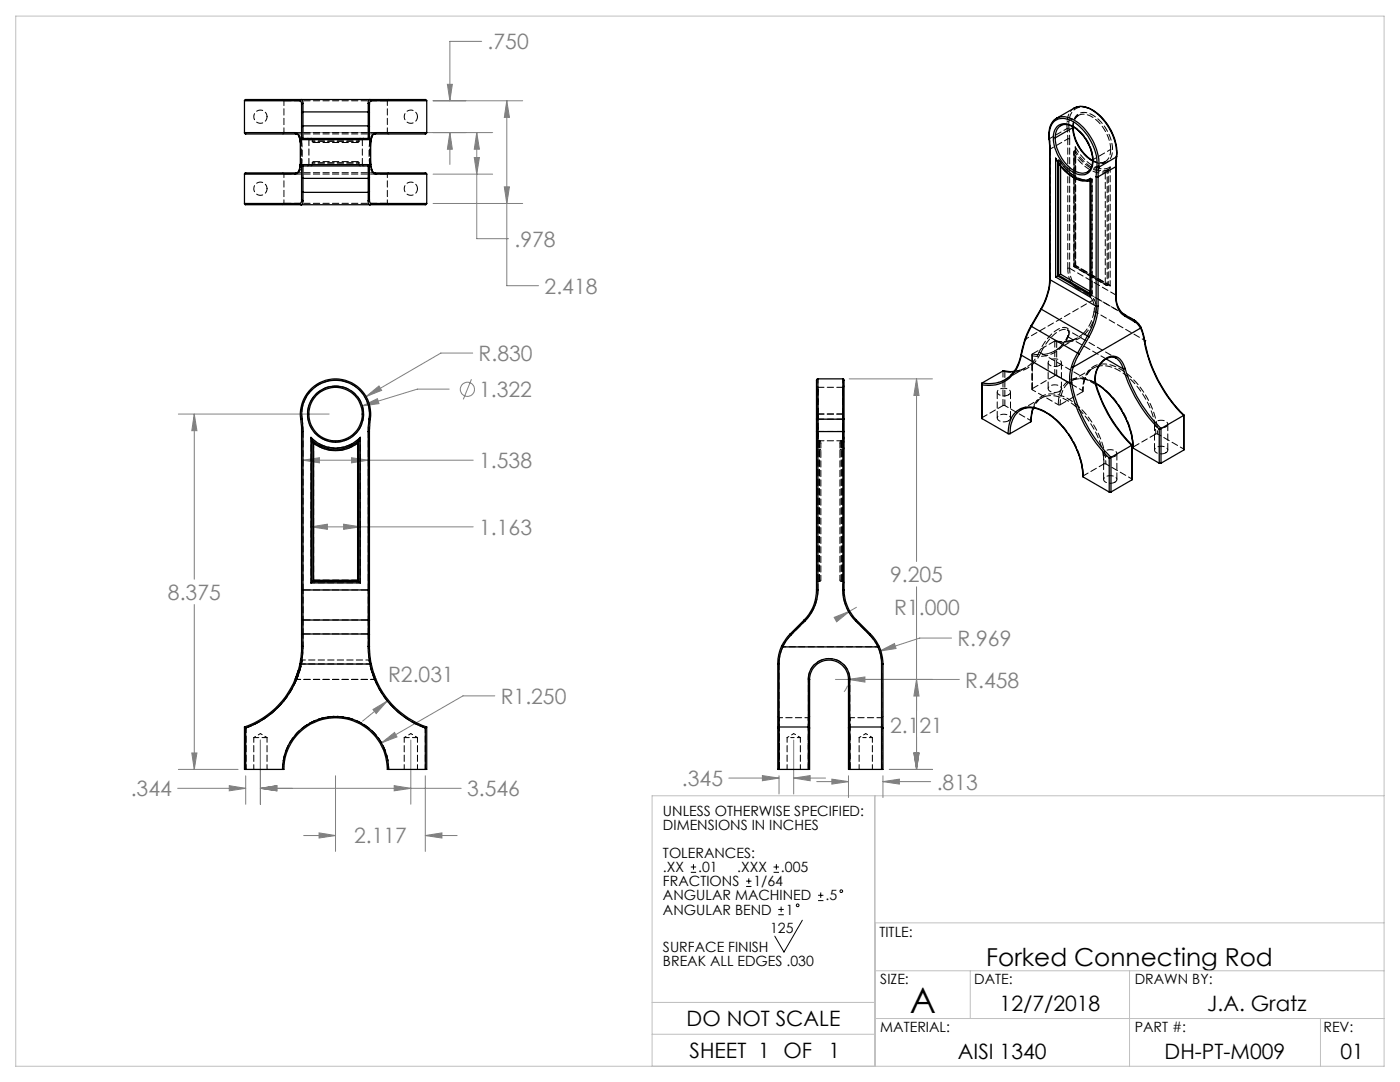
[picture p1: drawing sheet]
<svg xmlns="http://www.w3.org/2000/svg" width="279mm" height="216mm" viewBox="0 0 279 216" stroke-linecap="round" stroke-linejoin="round" font-family="sans-serif">
<g fill="none" stroke="#808080" stroke-width=".2">
<path d="M89.3 16.8h1l-.5 3.3zM96.1 8.3h-6.3v11.8M60.2 26.5h38.1M86.4 34.7h11.9M86.4 20.1h17.9M89.8 26.5v6.3M89.8 26.5l.5 3.3h-1zM94.7 31.4h1l-.6 3.3zM95.1 26.5v21.1h6.4M95.1 26.5l.6 3.3h-1zM100.6 37.3h1.1l-.6 3.3zM101.1 20.1v36.9h6.4"/>
<path d="M101.1 20.1l.6 3.3h-1.1zM86.4 40.6h17.9M73.1 79.1l2.5-2.1 .6 .9zM89.6 77.6h-6.3l-11 3.4M94.1 75.7l-1.6 4M94.3 70.4h-6.3l-14.9 8.7M169.5 75.6h16.6M182.9 75.6v36.4M182.9 75.6l.5 3.3h-1zM35.6 82.6h30.1M38.8 82.6v33M38.8 82.6l.5 3.3h-1z"/>
<path d="M60.5 91.8h33.9M60.5 91.8l3.2-.5v1.1zM70.2 91.3l3.3 .5-3.3 .6zM72.3 81l3-1.4 .3 .9zM62.1 105.1h32.3M62.1 105.1l3.2-.5v1zM68.6 104.6l3.3 .5-3.3 .5zM182.9 117.1v36.4M38.8 120.6v32.9M77.3 139.9l-4.9 4M98.7 138.9h-6.3l-16.3 9.3M166.5 123.2l3.1-1.2-2.6 2.1z"/>
<path d="M166.7 135.6h24.8M169.1 136.8l-.6 1.2M169.3 135.6l3.3-.5v1zM170.9 121.2l-1.3 .8M175.5 129.9l3-1.5 .3 1zM175.6 130.2l.3 1.4v1.3M182.9 135.6l.5 3.3h-1zM189.9 127.3h-6.3l-8.1 2.6M35.5 157.3h13.5M35.6 153.5h11.9M38.3 150.2h1l-.5 3.3zM45.8 156.8l3.2 .5-3.2 .5z"/>
<path d="M49 154.8v5.7M52 147.7v12.8M52 157.3h40M52 157.3l3.2-.5v1zM67 154.8v15.1M74.4 141.6l2.9-1.7-2.2 2.5zM76.1 148.2l2.6-2 .5 .8zM78.7 156.8l3.3 .5-3.3 .5zM82 147.7v12.8M84.9 154.8v15.1M145.5 155.3h10M152.2 154.8l3.3 .5-3.3 .5z"/>
<path d="M155.5 154.8v3.6M158.4 147.7v10.7M158.4 155.3h6.3M158.4 155.3l3.3-.5v1zM163 156h6.3M166 155.5l3.3 .5-3.3 .5zM169.3 154.8v4.3M176.2 154.8v4.3M176.2 156h9.5M176.2 156l3.3-.5v1zM177.5 153.5h8.6M182.4 150.2h1l-.5 3.3z"/>
<path d="M60.6 166.7h6.4M63.7 166.2l3.3 .5-3.3 .5zM84.9 166.7l3.3-.5v1zM84.9 166.7h6.3"/>
<circle cx="93.3" cy="77.7" r="1.41"/>
</g>
<g fill="none" stroke="#000" stroke-width=".2">
<path d="M137.9 174.1h1M137.9 173h1M138.4 172.4v1.1M148.9 176.9h1.1M148.9 175.8h1.1M149.4 175.3v1.1M154.4 174.1h1.1M154.4 173h1.1M154.9 172.4v1.1M163.3 179.7h1M163.3 178.6h1M163.8 178.1v1.1"/>
<path d="M155.3 182.5h1.1M155.3 181.5h1.1M155.9 180.9v1.1M160.1 183.6l-3.6 6.4-1.9-3.2"/>
<circle cx="167.9" cy="177.8" r=".27"/>
<circle cx="159.2" cy="180.6" r=".27"/>
</g>
<path d="M3.1 3.2h273.1v209.6h-273.1zM174.6 158.8v54M276.2 158.8h-146.1v54M174.6 193.7h101.6M174.6 184.2h101.6M193.6 193.7v9.5M225.4 193.7v19.1M130.1 200h44.5M130.1 206.4h44.5M174.6 203.2h101.6M263.5 203.2v9.6" fill="none" stroke="#c0c0c0" stroke-width=".2"/>
<path d="M38.8 82.6l.5 3.3h-1zM38.3 150.2h1l-.5 3.3zM72.3 81l3.3-.5-.3-.9zM73.1 79.1l3.1-1.2-.6-.9zM52 157.3l3.2-.5v1zM45.8 156.8l3.2 .5-3.2 .5zM52 157.3l3.2-.5v1zM78.7 156.8l3.3 .5-3.3 .5zM63.7 166.2l3.3 .5-3.3 .5zM84.9 166.7l3.3-.5v1zM76.1 148.2l3.1-1.2-.5-.8zM74.4 141.6l.7 .8 2.2-2.5zM60.5 91.8l3.2-.5v1.1zM70.2 91.3l3.3 .5-3.3 .6zM62.1 105.1l3.2-.5v1zM68.6 104.6l3.3 .5-3.3 .5zM94.7 31.4h1l-.6 3.3zM95.1 26.5l.6 3.3h-1zM100.6 37.3h1.1l-.6 3.3zM101.1 20.1l.6 3.3h-1.1zM89.3 16.8h1l-.5 3.3zM89.8 26.5l.5 3.3h-1zM182.9 75.6l.5 3.3h-1zM182.4 150.2h1l-.5 3.3zM166.5 123.2l.5 .9 2.6-2.1zM175.5 129.9l3.3-.5-.3-1zM169.3 135.6l3.3 .5v-1zM182.9 135.6l.5 3.3h-1zM182.4 150.2h1l-.5 3.3zM158.4 155.3l3.3-.5v1zM152.2 154.8l3.3 .5-3.3 .5zM176.2 156l3.3-.5v1zM166 155.5l3.3 .5-3.3 .5z" fill="#808080"/>
<g fill="none" stroke="#000" stroke-width=".25">
<path d="M60.1 19.9a.59 .59 0 0 1 .4 .7M60.1 19.9l-.2 .2M60.1 19.9h-11.1l-.2 .2M60.1 19.9h13.7M73.8 19.9a.54 .54 0 0 0-.3 .7M73.8 19.9l.3 .2M73.8 19.9h11.1l.3 .2M48.8 34.7h10.1M48.8 26.5h10.1M48.8 20.1h11.1M48.8 34.7l.1-.2h10.3l-.3 .2M48.8 26.5l.2 .2h10.2"/>
<path d="M48.8 20.1v6.4M48.8 34.7v5.9M58.9 26.5l.3 .2M58.9 26.5a1.49 1.49 0 0 1 1 1.5v.5M59.2 26.7a.92 .92 0 0 1 .6 1.1l.1 .3M59.9 20.1a.57 .57 0 0 1 .3 .8M59.9 32.9a1.38 1.38 0 0 1-.7 1.6M59.9 32.8l.3 .3h13.5M59.9 32.7v.4a1.54 1.54 0 0 1-1 1.6M59.9 27.9h14.1M59.9 32.8h14.1M59.9 27.9v4.9"/>
<path d="M60.2 25.3v2.3M60.2 35.4l.3 .2M60.2 33.1v2.3M60.2 38.2l.3 .2M60.2 20.9v1.6M60.2 39.8l.3 .3M60.2 38.2v1.6M60.2 39.8a.52 .52 0 0 1-.3 .8M60.2 22.5v2.8M60.2 35.4v2.8M60.5 25.1v2.5M60.5 25.1l-.3 .2"/>
<path d="M60.5 33.1v2.5M60.5 22.3l-.3 .2M60.5 20.6v1.7M60.5 20.6l-.3 .3M60.5 38.4v1.7M60.5 22.3v2.8M60.5 35.6v2.8M60.5 25.1h13M60.5 35.6h13M60.5 22.3h13M60.5 38.4h13M73.5 25.1v2.5"/>
<path d="M73.5 25.1l.2 .2M73.5 33.1v2.5M73.5 22.3l.2 .2M73.5 20.6v1.7M73.5 20.6l.2 .3M73.5 38.4v1.7M73.5 22.3v2.8M73.5 35.6v2.8M73.7 27.6l.3 .3M73.7 27.6h-13.6l-.2 .3M73.7 25.3v2.3M73.7 35.4l-.2 .2"/>
<path d="M73.7 33.1v2.3M73.7 38.2l-.2 .2M73.7 20.9v1.6M73.7 39.8l-.2 .3M73.7 38.2v1.6M73.7 39.8a.61 .61 0 0 0 .4 .8M73.7 22.5v2.8M73.7 35.4v2.8M74 32.8l-.3 .3M74 32.7l.1 .6M74 27.9v4.9M74.1 33.3a1.25 1.25 0 0 0 .6 1.2"/>
<path d="M74.1 20.1a.65 .65 0 0 0-.4 .8M74.1 20.1h11.1M74.1 33.3l.1 .7a.86 .86 0 0 0 .8 .7M74.8 26.7a1.01 1.01 0 0 0-.7 1.1l-.1 .4M75 26.5h10.2M75 34.7h10.2M75 34.7l-.2-.2h10.2l.2 .2M75 26.5l-.2 .2M75 26.5a1.52 1.52 0 0 0-1 1.7v.3M85.2 26.5l-.3 .2h-10.1M85.2 20.1v6.4M85.2 34.7v5.9"/>
<path d="M209.4 27.8l.1 2.1M209.4 27.8v.1M209.4 27.9a3.7 3.7 0 0 1 1.5-4 4.5 4.5 0 0 1 5 1.8 10.2 10.2 0 0 1 3 7.6M209.4 27.9l.2 2.1M209.5 29.9l.1 .1M209.5 29.9v25.8M209.6 30v25.8M210.6 27.5a2.31 2.31 0 0 1 1.9-2.7 6.3 6.3 0 0 1 4.7 4 4.9 4.9 0 0 1 .1 5.3l-.3 .2M210.6 27.5a8.1 8.1 0 0 0 4.3 6.8l1.2 .3 .9-.3M210.7 31.6a8.3 8.3 0 0 0 5.4 4.5l1.5-.2M210.7 31.6a8.4 8.4 0 0 0 5 4.3h1.3l.6-.3M210.7 31.6v23.7"/>
<path d="M210.9 23.6a4 4 0 0 0-1.5 4.2M210.9 23.6h.1M210.9 23.6a3.6 3.6 0 0 1 3.9 .7 10.8 10.8 0 0 1 4.5 9.1M210.9 23.6l3.4-2a3.9 3.9 0 0 1 4.5 1 10.6 10.6 0 0 1 4 8.7M211 25.3a2.76 2.76 0 0 1 3.6 .2 8.2 8.2 0 0 1 3.3 7.9 2.21 2.21 0 0 1-3.3 1.2 8.2 8.2 0 0 1-4.3-8l.2-.7zM211.1 32.3v22.8M211.3 32.6v22.3M211.7 33.1v21.6M214.1 25.5a8.2 8.2 0 0 0 4 6.6M214.1 25.5l-3.5 2M214.1 25.3v.2M214.2 25.3a8.6 8.6 0 0 0 3.8 6.7"/>
<path d="M214.4 21.6a3.9 3.9 0 0 1 4.3 .8 10.5 10.5 0 0 1 4.1 8.8M217.6 36.1h-.6M217.6 35.6v23.7M218.8 35.3h.3M218.8 35.3v25.8M218.9 33.3l.4 .1M218.9 33.3l-.1 2M219.1 35.3v25.8M219.3 33.4l-.2 1.9M222.7 33.3l-3.6 2M222.7 33.3v25.8M222.7 33.2v.1"/>
<path d="M222.7 33.2v25.8M222.8 31.3l-.1 2M222.8 31.3l-3.5 2.1M222.8 31.2l-.1 2M222.8 31.2v.1M48.8 40.6h11.1M48.8 40.6l.1 .3h11.2M59.9 40.6l.2 .3M60.1 40.9h13.7M60.5 40.1a.61 .61 0 0 1-.4 .8M73.5 40.1a.5 .5 0 0 0 .3 .8M74.1 40.6l-.3 .3"/>
<path d="M74.1 40.6h11.1M85.2 40.6l-.2 .3h-11.2M209.5 55.7a12.7 12.7 0 0 1-1.8 6M209.5 55.7l.1 .1M209.6 55.8a12.1 12.1 0 0 1-1.8 5.9M209.6 55.8l9.2 5.3M210.7 55.3l6.9 4M211.1 55.1l-.4 .2M211.1 55.1l6.5 3.7M211.3 54.9l-.2 .2M211.3 54.9l6.3 3.7M211.7 54.7l-.4 .2"/>
<path d="M211.7 54.7l5.9 3.4M222.7 59.1a4.3 4.3 0 0 0 1.8 4M222.7 59a4.3 4.3 0 0 0 1.7 3.8M222.7 59v.1M163.2 75.6l-.3 .2v7.8M163.2 75.6v8M163.2 75.6h5M168.2 75.6l.3 .2v7.8M168.2 75.6v8M195.9 76.6l.1 6.9M196 76.4v.4M196 76.8v6.7"/>
<path d="M200.1 74l2.3 .1zM200.1 74l-4.1 2.4M201.8 74.8a6.2 6.2 0 0 1-5.8 1.6M203.8 70.7a8 8 0 0 1-2 4.1M203.8 70.7v.2M203.8 70.9a6.8 6.8 0 0 1-5.2 5.9l-1.2 .1-1.4-.1M203.8 70.9l9.7 5.6M204.5 67.7l-.7 3M204.5 67.7h.1M204.5 67.7l.1 .1M204.6 67.8l-.8 3.1M205.7 65.1l-1.2 2.6"/>
<path d="M205.7 65.1h.1M205.8 65.1l-1.2 2.7M205.8 65.1l9.3 5.3M207.7 61.7h.1M207.7 61.7l-2 3.4M207.8 61.7l9.2 5.3M207.8 61.7l-2 3.4M213.5 76.5a28.4 28.4 0 0 0 7.9 14.9M213.9 73.1a7.1 7.1 0 0 0-.4 3.4M213.9 73.1l.3 .1M213.9 76.4a28.2 28.2 0 0 0 7.8 14.9M213.9 76.4l-.4 .1"/>
<path d="M214.2 73.2a7 7 0 0 0-.3 3.2M215.1 70.4l-.8 1.4-.4 1.3M215.1 70.4l.3 .2M215.4 70.6l-1.2 2.6M217 67l.3 .2M217 67l-1.9 3.4M217.3 67.2l-1.9 3.4M218.7 76.9a28.5 28.5 0 0 0 7.1 12M218.7 76.5a16.5 16.5 0 0 1 7.5 12.9M218.7 76.6a16.8 16.8 0 0 1 7.5 12.8M218.8 76.8a28.1 28.1 0 0 0 7.2 12M218.8 61.1h.3"/>
<path d="M218.8 61.1a12.3 12.3 0 0 1-1.8 5.9M218.8 76.8l-.1 .1M219.1 61.1a13 13 0 0 1-1.8 6.1M220.7 71.6l3.5 2M222.7 71.5h.1M222.8 71.5a2.64 2.64 0 0 0-3.4 1.5 4.6 4.6 0 0 0-.6 3.8M222.8 71.5a3.4 3.4 0 0 1 1.4 2.1M224.2 73.6a29.3 29.3 0 0 0 7.2 12.1M224.4 62.8l.1 .3M224.4 62.8l2 1.1M224.5 63.1l1.9 1.1M224.5 73.5a28.9 28.9 0 0 0 7.2 12"/>
<path d="M224.5 73.5a3.1 3.1 0 0 0-2.4-2.5 4.4 4.4 0 0 0-3.5 3.9l-.1 1.2 .2 .8M224.5 73.5l-.3 .1M226.4 63.9l.6 .5 .6 .9M226.4 63.9v.3M226.4 64.2l.7 .5 .5 .8M227.6 65.5l.5 1.3 .3 1.3M227.6 65.5l-13.4 7.7M227.6 65.3l.4 .8 .5 1.9M227.6 65.3v.2M228.4 68.1a27.3 27.3 0 0 0 7.8 14.8M228.5 68a27.8 27.8 0 0 0 7.8 14.8M228.5 68h.1"/>
<path d="M228.5 68l-.1 .1M60 83.6a7 7 0 0 1 7-8 7 7 0 0 1 6.9 8M60 83.6l.2 2.5M60.2 86.1h.3M60.2 86.1v31.6M60.3 83.6a6.8 6.8 0 0 1 6.7-7.7 6.8 6.8 0 0 1 6.7 7.7M60.3 83.6h-.3M60.3 83.6l.2 2.5M60.5 86.1v31.6M62.1 87.3a6.8 6.8 0 0 0 9.8 0M62.1 87.3l.2 .6M62.1 87.3v29"/>
<path d="M62.3 87.9a7.1 7.1 0 0 0 9.3 0M62.3 87.9l.3 .5M62.3 87.9v28.1M62.6 88.4a7.3 7.3 0 0 0 8.8 0M62.6 88.4v27.4M71.4 88.4v27.4M71.6 87.9l-.2 .5M71.6 87.9v28.1M71.9 87.3l-.3 .6M71.9 87.3v29M73.5 86.1h.2M73.5 86.1v31.6"/>
<path d="M73.7 83.6h.2M73.7 83.6l-.2 2.5M73.7 86.1v31.6M73.9 83.6l-.2 2.5M162.9 83.6h.3M162.9 86.1h.3M162.9 83.6v2.5M162.9 86.1v31.6M163.2 83.6v2.5M163.2 83.6h5M163.2 86.1h5M163.2 86.1v31.6"/>
<path d="M168.2 83.6v2.5M168.2 86.1h.3M168.2 86.1v31.6M168.5 83.6h-.3M168.5 83.6v2.5M168.5 86.1v31.6M196 83.5l5.2 3M201.2 86.5a5.3 5.3 0 0 1 2.5-5 6.1 6.1 0 0 1 5.9 1.3 17 17 0 0 1 6.6 12.4M201.2 86.5h.4M204.5 81.5a6.8 6.8 0 0 1 5.8 1.9 17.2 17.2 0 0 1 5.9 11.8M204.5 81.5a4.4 4.4 0 0 0-2.9 4.4v.6M205.7 84.2l-4.1 2.3"/>
<path d="M206.2 81.4l-.3 .9-.2 1.9M206.2 81.4l-.5 2.8M216.2 95.2l5.2 3M221.4 98.2h.3M221.4 91.4v6.8M221.7 91.3l-.3 .1M221.7 91.3v6.9M225.8 88.9l-4.1 2.4M225.8 88.9v6.9M225.8 95.8l-4.1 2.4M226 88.8l-.2 .1M226 88.8v6.9l-.2 .1"/>
<path d="M226.2 89.4l5.2 3M231.4 92.4h.3M231.4 85.7v6.7M231.7 85.5l-.3 .2M231.7 85.5v6.9M236.2 82.9l-4.5 2.6M236.2 82.9v6.9M236.2 89.8l-4.5 2.6M236.3 82.8l-.1 .1M236.3 82.8l-.1 7M60.2 117.7h.3M60.2 117.7v6.2"/>
<path d="M60.5 117.7v6M60.5 117.7h13M62.1 116.3h9.8M62.3 116l-.2 .3M62.3 116h9.3M62.6 115.8l-.3 .2M62.6 115.8h8.8M71.4 115.8l.2 .2M71.6 116l.3 .3M73.5 117.7v6M73.5 117.7h.2M73.7 117.7v6.2"/>
<path d="M162.9 117.7a8.4 8.4 0 0 1-2.4 6M162.9 117.7h.3M163.2 117.7a8.6 8.6 0 0 1-2.5 6.2M168.2 117.7a8.8 8.8 0 0 0 2.5 6.2M168.2 117.7h.3M168.5 117.7a8.8 8.8 0 0 0 2.4 6M59.5 133.8l-.6 1.7M59.9 132.4l.2 .1M59.9 132.4a16.9 16.9 0 0 1-11.1 12.7M59.9 132.4v.1M60.1 132.5a17.2 17.2 0 0 1-11.1 12.8M60.1 132.5h13.7"/>
<path d="M60.2 129.1l-.3 3.3M60.2 126.7v2.4M60.2 123.9v2.8M60.5 129l-.4 3.5M60.5 129l-.3 .1M60.5 126.5v2.5M60.5 126.5l-.3 .2M60.5 123.7l-.3 .2M60.5 126.5h13M60.5 123.7v2.8M60.5 123.7h13M73.5 129l.1 2.1 .2 1.4"/>
<path d="M73.5 129l.2 .1M73.5 126.5v2.5M73.5 126.5l.2 .2M73.5 123.7l.2 .2M73.5 123.7v2.8M73.7 129.1l.4 3.3M73.7 126.7v2.4M73.7 123.9v2.8M73.8 132.5a17.1 17.1 0 0 0 11.1 12.8M74.1 132.4l-.3 .1M74.1 132.4a16.9 16.9 0 0 0 11.1 12.7M155.2 132.5v12.8"/>
<path d="M155.5 132.4v12.7M155.5 132.4l-.3 .1M156 129a8.6 8.6 0 0 0-.8 3.5M156 129l.2 .1M156.2 129.1a8.7 8.7 0 0 0-.7 3.3M156.2 129.1h19M157.7 126.5l.2 .2M157.7 126.5l-.7 .9-1 1.6M157.9 126.7l-.9 1.1-.8 1.3M160.5 123.7l.2 .2M160.5 123.7l-2.8 2.8M160.7 123.9l-2.8 2.8"/>
<path d="M161.3 135.5a4.1 4.1 0 0 1 4.2-4.1 4.1 4.1 0 0 1 4.1 4.1M161.3 135.5v9.6M161.3 135.5l.3 .1M161.6 135.6v9.7M161.6 135.6a3.9 3.9 0 0 1 3.9-3.9 3.9 3.9 0 0 1 3.8 3.9M169.3 135.6v9.7M169.6 135.5v9.6M169.6 135.5l-.3 .1M170.7 123.9l2.8 2.8M170.9 123.7l-.2 .2M170.9 123.7l2.8 2.8M173.5 126.7l1 1.1 .7 1.3"/>
<path d="M173.7 126.5l-.2 .2M173.7 126.5l1 1.2 .7 1.3M175.2 129.1a7.8 7.8 0 0 1 .7 3.3M175.4 129l-.2 .1M175.4 129a8.6 8.6 0 0 1 .8 3.5M175.9 132.4v12.7M175.9 132.4l.3 .1M176.2 132.5v12.8M48.8 145.1l.2 .2M48.8 145.1v8.4h.2M49 153.5h7.4M49 145.3v8.2"/>
<path d="M56.4 153.5a10.6 10.6 0 0 1 10.6-10.5 10.6 10.6 0 0 1 10.5 10.5M56.4 153.5h.2a10.4 10.4 0 0 1 10.4-10.3 10.4 10.4 0 0 1 10.4 10.3h.1M77.5 153.5h7.4M84.9 145.3v8.2M85.2 145.1l-.3 .2M85.2 145.1v8.4h-.3M155.2 145.3v8.2h.3M155.5 145.1l-.3 .2M155.5 153.5h5.8M155.5 145.1h5.8M155.5 145.1v8.4M161.3 145.1l.3 .2"/>
<path d="M161.3 145.1v8.4M161.6 145.3v8.2h-.3M169.3 145.3v8.2h.3M169.6 145.1l-.3 .2M169.6 153.5h6.3M169.6 145.1h6.3M169.6 145.1v8.4M175.9 145.1l.3 .2M175.9 145.1v8.4M176.2 145.3v8.2h-.3"/>
<circle cx="66.9" cy="82.6" r="5.3"/>
<circle cx="67" cy="82.6" r="5.6"/>
</g>
<g fill="none" stroke="#000" stroke-width=".2" stroke-dasharray="1.3 .6" stroke-dashoffset=".3">
<path d="M53.3 23.3a1.32 1.32 0 0 1-1.9 1.2 1.32 1.32 0 0 1-.2-2.3 1.32 1.32 0 0 1 2.1 .8v.3M53.3 37.7a1.32 1.32 0 0 1-1.9 1.1 1.32 1.32 0 0 1-.2-2.2 1.32 1.32 0 0 1 2.1 .8v.3M56.7 26.5v-6.4M77.3 20.1v6.4M83.3 23.3a1.32 1.32 0 0 1-1.9 1.2 1.32 1.32 0 0 1-.2-2.3 1.32 1.32 0 0 1 2.1 .8v.3M83.3 37.7a1.32 1.32 0 0 1-1.9 1.1 1.32 1.32 0 0 1-.2-2.2 1.32 1.32 0 0 1 2.1 .8v.3M209.5 27.7a3.9 3.9 0 0 1 1.4-4.1M211.3 32.6v-.7M214.1 25.3a2.57 2.57 0 0 1 1.1-2.2M214.2 25.3a2.56 2.56 0 0 1 1-2.2M214.4 21.6a3.9 3.9 0 0 0-1.4 4M220.5 32.3a2.64 2.64 0 0 1-2.4-.2"/>
<path d="M220.5 32.3a2.53 2.53 0 0 1-2.5-.3M221.2 33.8l.4-.5M215.2 57.4a4.2 4.2 0 0 1-1.7-3.9M207.8 61.7a12.8 12.8 0 0 0 1.8-6.1M208.8 79.1a7.2 7.2 0 0 1 6.2 2.2 16.4 16.4 0 0 1 5.3 11.3M213 76.6a5.6 5.6 0 0 0-1.4 4.2M214.5 75.7a5.5 5.5 0 0 1 4.2 .9M216.1 78.2a5.8 5.8 0 0 1 1.3-4.2M218.7 62.3a3.7 3.7 0 0 0-.3-2.4M219.1 73.1a7.2 7.2 0 0 1 6.2 2.3 16.4 16.4 0 0 1 5.4 11.2M60.5 86.1l-.2-2.5M71.4 88.4v27.4"/>
<path d="M73.7 83.6l-.2 2.5M163.8 88.4l-.2-.5M167.6 88.4v27.4M167.9 87.9l-.3 .5M62.6 115.8v-27.4M163.8 115.8v-27.4M49.1 153.5v-8.3M49.1 145.2v8.3M50.6 147.2v6.3M53.3 147.2h-2.7M53.3 153.5v-6.3M80.7 147.2v6.3"/>
<path d="M83.3 147.2h-2.6M83.3 153.5v-6.3M84.9 145.2v8.3M84.9 153.5v-8.3M157.1 147.2v6.3M159.7 153.5v-6.3M171.5 147.2v6.3M174.1 153.5v-6.3M176 143.2h-6.4"/>
</g>
<g fill="none" stroke="#000" stroke-width=".2" stroke-dasharray="1.3 .6" stroke-dashoffset=".4">
<path d="M60 28.5v4.2M74 32.7v-4.2M211.3 31.9a7.7 7.7 0 0 0 5.4 4.1l1.2-.3M211.7 32.4v.7M214.4 30.8v-.6M214.6 30a7.7 7.7 0 0 0 5.4 4.1l1.2-.3M214.6 29.3v.7M217.7 35.9a4.5 4.5 0 0 1-4.5-1.3l-.9-.9-1.2-1.6M221 34a4.5 4.5 0 0 1-4.5-1.3l-.9-.9-1.2-1.6M214.6 53l7 4M214.9 57.5l2 1.2M217.2 58.6l-2-1.2"/>
<path d="M218 59.9a3.5 3.5 0 0 1 .3 2.3M168.2 75.6v8M201.8 74.8l.5-.6M207.3 70.3l-.6 1.2-.7 .8M211.8 69l.6-.6M212.8 67.7l.4-.7M213.1 67l-.7 1.3-.6 .7M216.1 78.1a5.7 5.7 0 0 1 1.4-4.1M62.1 87.3v29M163 87.3l.1 .4 .1 .2M163.2 86.1v-2.5M163.2 83.6v-8"/>
<path d="M168.2 87.9l.2-.2 .1-.4M168.2 83.6v2.5M71.9 116.3v-29M59.2 135.6l.7-1.9 .4-2-.4 1.9-.7 2M60.1 132.5h13.7M60.5 128.9v-2.4M73.5 126.5v2.4M73.8 132.5a17.2 17.2 0 0 0 11.1 12.7M74.8 135.6l-.7-2-.4-1.9 .4 1.8 .7 2.1M49.1 145.2a17.2 17.2 0 0 0 11-12.7"/>
</g>
<g fill="none" stroke="#000" stroke-width=".2" stroke-dasharray="1.3 .6">
<path d="M56.4 19.8l.3 .3M56.4 34.5l.3 .2M56.7 26.5l-.3 .2M60 27.9h.1M60 32.8l.3 .3M60 27.9h.2M60 32.8h.1M60.2 32.8h-.2M60.2 32.8l.3 .3M60.2 27.9v-.3M60.2 33.1v-.3M60.3 27.6l-.3 .3"/>
<path d="M60.5 27.6l-.3 .3M61.4 27.6l.2 .3M61.6 32.8l-.2 .3M62.1 27.6l.2 .3M62.3 32.8l-.2 .3M62.3 32.5l.3-.3M62.3 28.2v-.3M62.3 32.5v.3M62.6 28.4l-.3-.2M71.4 32.2l.2 .3M71.6 27.9l.3-.3M71.6 28.2l-.2 .2"/>
<path d="M71.6 28.2v-.3M71.6 32.5v.3M71.9 33.1l-.3-.3M72.3 27.9l.3-.3M72.6 33.1l-.3-.3M73.5 27.6l.3 .3M73.7 27.6l.2 .3M73.8 27.9h.1M73.8 32.8l-.3 .3M73.8 27.6v.3M73.8 32.8v.3M73.9 32.8l-.2 .3"/>
<path d="M73.9 32.8h-.1M73.9 27.9h.1M74 32.8h-.1M77.3 20.1l.3-.3M77.3 34.7l.3-.2M77.6 26.7l-.3-.2M209.5 27.7l-.1 .1M209.6 29.7l-.1 .2M211.1 32.1l-.3-.2M211.1 32.1v.2M211.3 31.9l.4 .5M211.3 31.9l-.2 .2"/>
<path d="M213.3 25.6h-.3M213.5 27.7h-.4M214.4 30.2l.2-.2M215.2 23.1v-.1M217 34.3l.5-.3M217.6 35.9h.1M217.6 35.8l.1 .1M217.9 35.7l-.2 .2M217.9 36v-.3M217.9 36l-.3 .1M217.9 35.7v.1M220.6 32.3h-.1"/>
<path d="M220.6 34.4v22.3M221 34l-.4 .4M221 34l.2-.2M221.6 33.3a3.7 3.7 0 0 1-4.2-.7l-1.3-1.2-1.5-2.1M222.7 33l.1 .1M222.8 31.1l.1 .1M56.7 40.6l-.3 .2M77.6 40.8l-.3-.2M209.6 55.6l-.1 .1M213.5 53.5h-.4M214.4 53.2h.1M214.4 53.2v-22.4"/>
<path d="M214.4 53.2l.2-.2M214.6 53h.1M215.2 57.4l-.3 .1M216.9 58.7l.3-.1M217.6 59l.1-.1M217.6 58.1l.3 .2M217.6 58.8l.1 .1M217.9 58.3v-22.3M217.9 58.3v.4M217.9 58.7l-.2 .2M217.9 58.7l-.3-.1M218 59.9h.4"/>
<path d="M221 57l-.4-.3M221 57l.2-.2M221.2 56.8l.4 .2M222.7 58.9l.1 .1M222.7 58.9l.2 1.6 .7 1.4M163.2 77.3l-.2-.3M168.5 77l-.3 .3M200.2 74v6.9M200.3 74l.2 .2M203.8 70.7l.1-.1M204.6 67.7h.1M205.8 65v.1"/>
<path d="M206 71v-.4M206 77.6v-7M206 77.8v-.2M207.3 70.3l.4 .1M207.7 70.4l11 6.4M207.8 61.7l-.1-.1M210.5 68l.4 .2M210.5 75h.4M210.5 68v7M213.2 67.2v-.2M213.6 68l-1.7 .2-1.4-.2M214.8 75.6l-.3 .1"/>
<path d="M216.1 78v.2M218.3 62.2l.4 .1M218.8 76.8h-.1M222.8 71.5l-.1-.1M227.6 65.2h.1M228.5 68l-.1-.1M60.3 83.6h-.3M60.5 86.1h-.3M73.5 86.1h.3M73.7 83.6h.2M163 88.2l.2-.2M163 89.4l.2 .2"/>
<path d="M163.2 83.6h-.2M163.2 86.1h-.2M163.2 89.6h.4M163.6 87.9h-.4M163.6 89.6l.2 .3M167.6 89.9l.3-.3M167.9 87.9h.3M167.9 89.6h.3M168.2 88l.3 .2M168.2 89.6l.3-.2M168.5 83.6h-.3M168.5 86.1h-.3"/>
<path d="M196 83.4v-.1M196 83.3v-6.9M200.2 80.9h.3M204.8 81.4l-.3 .1M205.7 83.9l.1 .1M211.6 80.8h-.4M216.1 95.1l.1-.2M220.3 92.6h.4M225.9 95.6l.1 .1M225.9 88.8h.1M226.1 89.3l.1-.1M230.7 86.6h.3"/>
<path d="M236.2 89.6l.1 .1M236.3 82.8h-.1M60.5 117.7h-.3M73.5 117.7h.3M163 116.3l.2-.3M163.2 117.7h-.2M163.6 116h-.4M163.8 115.8l-.2 .2M167.9 116h.3M167.9 116l-.3-.2M168.2 116l.3 .3M168.5 117.7h-.3"/>
<path d="M58.9 135.5l.3 .1M59.2 135.6l-.3-.1M59.9 132.4l.2 .1M60 131.4h.1M60.2 126.7l.3-.2M60.2 129.1l.3-.2M60.3 131.7l-.3-.2M60.5 123.7l-.3 .2M73.5 123.7l.3 .2M73.5 126.5l.3 .2M73.5 128.9l.3 .2M73.7 131.7l.2-.3"/>
<path d="M73.9 131.4h.1M74.1 132.3v.1M74.1 132.4l-.3 .1M74.8 135.6l.2-.1M75 135.5l-.2 .1M155.2 132.5l.3-.1M156 128.9l.2 .2M157.7 126.5l.2 .2M160.7 123.9l-.2-.2M161.3 135.5l.3 .1M169.3 135.6l.3-.1M171 123.7l-.2 .2"/>
<path d="M173.6 126.7l.1-.2M175.2 129.1l.2-.2M176 132.4l.2 .1M176 132.4v12.7M155.5 145.1v-12.7M155.5 143.2l-.3-.3M161.6 142.9l-.3 .3M169.6 143.2l-.3-.3M176.2 142.9l-.2 .3"/>
</g>
<g fill="none" stroke="#000" stroke-width=".2" stroke-dasharray="1.3 .6" stroke-dashoffset=".6">
<path d="M77.3 34.7v5.9M214.4 30.8a7.5 7.5 0 0 0 5.4 3.7l.8-.1M214.4 30.2v23M217.8 35.8a4.5 4.5 0 0 1-4.5-1.6l-1.8-2.1M217.9 35.7v23M221.2 33.8v23M56.7 40.6v-5.9M214.4 53.2l6.6 3.8M214.6 53v-23M217.7 58.9v-23M221 57v-23M221.2 56.8l-6.6-3.8"/>
<path d="M221.4 56.8l-6.7-3.8M203.5 73.9l-1.1 .2M205.8 65.1l2-3.4M213.2 67a1.04 1.04 0 0 0 0-1.4 1.04 1.04 0 0 0-1.4-.2 9.5 9.5 0 0 0-4.5 4.9M228.4 67.9a28.3 28.3 0 0 0 7.8 14.9M220.7 92.6a16.2 16.2 0 0 0-8.3-13.4 4.3 4.3 0 0 0-5.9 1.3l-.6 1.6-.2 1.8M231 86.6a16.2 16.2 0 0 0-8.3-13.4 4.3 4.3 0 0 0-5.9 1.4l-.5 1.5-.2 1.9M73.7 131.7h-13.4M74.6 134.4l.4 1.1M157.9 126.7l2.8-2.8M161.3 135.5v9.6M170.8 123.9l2.8 2.8"/>
<path d="M161.3 143.2h-5.8M169.6 145.1v-9.6"/>
</g>
<g fill="none" stroke="#000" stroke-width=".2" stroke-dasharray="1.3 .6" stroke-dashoffset=".1">
<path d="M59.2 34.5a1.37 1.37 0 0 0 1-1.6 13.8 13.8 0 0 0-.4-5.8l-.3-.3-.3-.1M60 27.9v4.9M60.2 27.9v4.9M61.6 27.9h10.7M61.6 32.8h10.7M61.6 32.8v-4.9M62.6 28.4h8.8M71.4 32.2h-8.8M72.3 27.9h-10.7M72.3 32.8h-10.7M72.3 27.9v4.9M73.8 27.9v4.9"/>
<path d="M73.9 27.9v4.9M74.8 26.7a1.72 1.72 0 0 0-1.1 1.9 12.9 12.9 0 0 0 .5 5.5l.6 .4M213.1 27.7v25.8M215.2 23a3.3 3.3 0 0 1 3.7 1 8.5 8.5 0 0 1 2.8 5.8M222.7 33v25.9M209.6 55.6v-25.9M213.5 53.5v-25.8M215.2 57.4l9.2 5.3M222.7 58.9l-9.2-5.4M168.2 77.3h-5M200.5 74.2a6.2 6.2 0 0 0 7.2-3.8M202.9 73.4l.6-1.4 .4-1.4"/>
<path d="M203.9 70.6l.7-2.9M205.9 70.8v6.9M206 72.3l-1 .9-1.5 .7M206 71v6.8M209.3 70.5l1.5-.7 1-.8M210.9 75v-6.8M213.2 67.2a6.2 6.2 0 0 1-7.2 3.8M213.7 67.9l-1.5 .3-1.6-.2M216.2 66.5l-1.4 1-1.2 .5M218.3 62.2a7.9 7.9 0 0 1-2.1 4.3M220.8 71.6l-7.6-4.4M226.4 63.9l-9.2-5.3"/>
<path d="M73.5 86.1v31.6M163.2 82.6v-5.3v5.3M163.2 82.6v5.3v-5.3M163.2 82.6h5M163.2 88h5M168.2 83.6h-5M168.2 82.6v5.3v-5.3M168.2 82.6v-5.3v5.3M168.2 82.6h-5M168.2 86.1v31.6M168.2 86.1h-5M200.5 80.9v-6.7"/>
<path d="M225.9 88.8v6.8M236.2 82.8v6.8M60.5 117.7v-31.6M71.4 115.8h-8.8M163.2 117.7v-31.6M168.2 117.7a8.7 8.7 0 0 0 2.6 6.2M59.2 135.6a17.2 17.2 0 0 1-10.1 9.6M74.8 135.6a17.2 17.2 0 0 0 10.1 9.6M156.2 129.1l.8-1.3 .9-1.1M160.7 123.9a8.7 8.7 0 0 0 2.5-6.2M173.6 126.7l.9 1.1 .7 1.3M49.1 145.2a17.2 17.2 0 0 0 10.1-9.6"/>
<path d="M84.9 145.2a17.2 17.2 0 0 1-10.1-9.6"/>
</g>
<g fill="none" stroke="#000" stroke-width=".2" stroke-dasharray="1.3 .6" stroke-dashoffset=".2">
<path d="M214.6 29.3v23.7M217 36.1a7.6 7.6 0 0 1-5.3-3.7M221.7 29.8a2.62 2.62 0 0 1-1.1 2.5M213.1 53.5a4.5 4.5 0 0 0 1.8 4M221.6 57v-23.7M200.6 75.7l4.1-2.3M201.3 78.8a1.59 1.59 0 0 1-2.3-.6 1.57 1.57 0 0 1 2.7 0l-.1 .3-.3 .3M204.6 67.7l1.2-2.6M207.9 79.4l-4.2 2.4M211.4 78.1a1.59 1.59 0 0 1-2.2-.6 1.57 1.57 0 0 1 2.6 0l-.1 .3-.3 .3M211.4 72.9a1.59 1.59 0 0 1-2.2-.6 1.57 1.57 0 0 1 2.6 0l-.1 .3-.3 .3M218.7 76.8a28.9 28.9 0 0 0 7.2 12"/>
<path d="M227.6 65.2l.4 1.1 .4 1.6M67 88.2a5.6 5.6 0 0 0 4.9-8.2 5.6 5.6 0 0 0-9.6-.5 5.6 5.6 0 0 0 4.1 8.7h.6M200.2 80.9l-4.2 2.4M201.3 84a1.59 1.59 0 0 1-2.3-.6 1.57 1.57 0 0 1 2.7 0l-.1 .3-.3 .3M220.3 92.6l-4.1 2.3M222.5 96.2a1.59 1.59 0 0 1-2.3-.5 1.57 1.57 0 0 1 2.7-.1l-.1 .3-.3 .3M222.5 91a1.59 1.59 0 0 1-2.3-.5 1.57 1.57 0 0 1 2.7-.1l-.1 .4-.3 .2M232.7 90.3a1.59 1.59 0 0 1-2.3-.5 1.57 1.57 0 0 1 2.7-.1l-.1 .4-.3 .2M232.7 85.2a1.59 1.59 0 0 1-2.3-.6 1.57 1.57 0 0 1 2.7 0l-.1 .3-.3 .3M60.5 126.5v-2.8M73.5 123.7v2.8M56.4 153.5a10.6 10.6 0 0 1 10.6-10.6 10.6 10.6 0 0 1 10.6 10.6"/>
<path d="M77.6 153.5a10.6 10.6 0 0 0-10.6-10.6 10.6 10.6 0 0 0-10.6 10.6M155.5 153.5v-8.4M161.3 145.1v8.4M169.6 153.5v-8.4M176 145.1v8.4"/>
</g>
<g fill="none" stroke="#000" stroke-width=".2" stroke-dasharray="1.3 .6" stroke-dashoffset=".5">
<path d="M59.2 34.5h15.6M74.8 26.7h-15.6M209.6 29.7l-.1-2M213 25.6l-3.5 2.1M213 25.6l.1 2.1M213.1 27.7l-3.5 2M213.5 27.7l-.2-2.1M215.2 23l-3.5 2.1M217 34.3l3.6-2M218.1 31.9a7.9 7.9 0 0 0-4.7-7l-.8-.1M221.7 29.8l-3.6 2.1M214.7 53v-23.2"/>
<path d="M218 59.9l-13.4 7.8M203.5 73.9l-1.1 .2M216.1 78l-5.2-3M222.6 71.4a3 3 0 0 0-3.6 2.1 4.5 4.5 0 0 0-.3 3.3M60.3 83.6a6.8 6.8 0 0 1 6.7-7.7 6.8 6.8 0 0 1 6.7 7.7M205.7 83.9l-5.2-3M211.2 80.8l-5.2-3M225.9 95.6l-5.2-3M236.2 89.6l-5.2-3M62.1 116.3h9.8M73.5 117.7v6M59.2 135.6h15.6"/>
<path d="M60.5 123.7v-6M74.8 135.6h-15.6"/>
</g>
<g fill="none" stroke="#000" stroke-width=".2" stroke-dasharray="1.3 .6" stroke-dashoffset=".7">
<path d="M62.3 27.9h9.3M62.3 32.5h9.3M62.3 28.2h9.3M62.3 32.8h9.3M71.6 32.8h-9.3M71.6 28.2h-9.3M71.6 32.5h-9.3M71.6 27.9h-9.3M214.3 30.4v22.8M214.3 53.2l6.5 3.7M218 58.6v-22.8M213 65.8l.3 .5-.2 .7"/>
<path d="M222.8 71.5l-9.8-5.7M62.6 88.4a7.3 7.3 0 0 0 8.8 0M175.2 129.1h-19M158.4 147.2h-1.3M159.7 147.2h-1.3M172.8 147.2h-1.3M174.1 147.2h-1.3"/>
</g>
<g fill="none" stroke="#000" stroke-width=".2" stroke-dasharray="1.3 .6" stroke-dashoffset="-.1">
<path d="M213.3 25.6a3.6 3.6 0 0 1 1.8-4.1 5.3 5.3 0 0 1 5.2 2.4 10.1 10.1 0 0 1 2.5 7.2M218.1 32.1a2.41 2.41 0 0 0 2.8 .3 2.41 2.41 0 0 0 1.1-2.6 8.4 8.4 0 0 0-4.7-7.2 2.23 2.23 0 0 0-3.2 2.2 8.6 8.6 0 0 0 4 7.3M220.6 56.7l-6.2-3.5M199 78.2v5.2M206 70.6l2 .2 1.3-.3M207.7 70.4a9.3 9.3 0 0 1 4.3-4.6 .95 .95 0 0 1 1.2 .2 .95 .95 0 0 1 0 1.2M209.2 72.4v5.2M210.5 68l-4.5 2.6M210.5 75l-4.5 2.6M210.6 70l4.5-2.6M210.9 68.2a6.4 6.4 0 0 0 7.6-5.2l.2-.7M211.8 77.6v-5.2"/>
<path d="M218.2 73.4l-4.5 2.6M71.9 87.3a6.8 6.8 0 0 1-9.8 0M163.2 87.9v28.1M163.6 87.9v28.1M167.9 87.9v28.1M168.2 87.9v28.1M201.7 83.4v-5.2M211.6 80.8l4.5-2.6M220.2 90.5v5.2M222.9 95.7v-5.2M230.4 84.6v5.2M230.7 86.6l-4.5 2.6"/>
<path d="M233.1 89.8v-5.2M163.2 116v-28.1M163.6 116v-28.1M167.9 116v-28.1M168.2 116v-28.1M169.6 135.5a4.1 4.1 0 0 0-4.1-4.1 4.1 4.1 0 0 0-4.2 4.1"/>
</g>
<g fill="none" stroke="#000" stroke-width=".2" stroke-dasharray="1.3 .6" stroke-dashoffset="-.2">
<path d="M56.7 20.1h20.6M56.7 34.7h20.6M77.3 26.5h-20.6M77.3 40.6h-20.6M163.2 87.9v1.7v-1.7M163.6 87.9v1.7v-1.7M167.9 87.9v1.7v-1.7M168.2 87.9v1.7v-1.7M211.2 80.8a4.9 4.9 0 0 1 3-5.2 5.8 5.8 0 0 1 4.5 .9M216.2 94.9a15.8 15.8 0 0 0-8.1-13l-1.1-.4-1.5-.2M226.2 89.2a15.8 15.8 0 0 0-8.2-13.1l-1.1-.4-1.4-.1M73.5 117.7h-13"/>
<path d="M60.5 123.7h13M73.5 126.5h-13M155.5 132.4a8 8 0 0 1 .7-3.3M175.2 129.1a8 8 0 0 1 .8 3.3M155.5 153.5v-10.3v10.3M161.3 153.5v-10.3v10.3M169.6 153.5v-10.3v10.3M176 153.5v-10.3v10.3"/>
</g>
<g fill="none" stroke="#000" stroke-width=".2" stroke-dasharray="1.3 .6" stroke-dashoffset=".8">
<path d="M218.7 62.3l9.7 5.6M206.2 81.4l.9-1.4M206.3 81.4l.8-1.4M60.1 132.5l.4-3.6M73.5 128.9l.3 3.6M52 146.4l-1.4 .8M53.3 147.2l-1.3-.8M82 146.4l-1.3 .8M83.3 147.2l-1.3-.8M158.4 146.4l-1.3 .8M159.7 147.2l-1.3-.8M172.8 146.4l-1.3 .8"/>
<path d="M174.1 147.2l-1.3-.8"/>
</g>
<path d="M222.8 31.1l-.1 1.9M217.4 74l.7-.5 1-.4M207.1 80l.7-.5 1-.4" fill="none" stroke="#000" stroke-width=".2" stroke-dasharray="1.3 .6" stroke-dashoffset="1"/>
<path d="M217.7 33.6l.4-.9v-.8M216.9 58.7l.6 .5 .5 .7M218.4 59.9l-.5-.8-.7-.5M214.5 75.7l-.9 .4-.6 .5M226.4 63.9l.7 .5 .5 .8" fill="none" stroke="#000" stroke-width=".2" stroke-dasharray="1.3 .6" stroke-dashoffset=".9"/>
<text font-size="7.1" x="181.6" y="202">A</text>
<text font-size="4.9" x="196.8" y="192.8">Forked Connecting Rod</text>
<g font-size="4.2" fill="#808080">
<text x="97.3" y="9.9">.750</text>
<text x="102.7" y="49.2">.978</text>
<text x="108.7" y="58.6">2.418</text>
<text x="95.5" y="72">R.830</text>
<text x="95.6" y="79.2">1.322</text>
<text x="95.6" y="93.4">1.538</text>
<text x="95.6" y="106.7">1.163</text>
<text x="33.5" y="119.7">8.375</text>
<text x="177.7" y="116.2">9.205</text>
<text x="178.5" y="122.8">R1.000</text>
<text x="191.1" y="128.9">R.969</text>
<text x="77.4" y="136.1">R2.031</text>
<text x="192.6" y="137.2">R.458</text>
<text x="99.9" y="140.5">R1.250</text>
<text x="177.6" y="146.2">2.121</text>
<text x="26.1" y="158.9">.344</text>
<text x="93.2" y="158.9">3.546</text>
<text x="136.1" y="156.9">.345</text>
<text x="186.9" y="157.6">.813</text>
<text x="70.7" y="168.3">2.117</text>
</g>
<g font-size="4.2">
<text x="199.5" y="201.7">12/7/2018</text>
<text x="240.9" y="201.7">J.A. Gratz</text>
<text x="137" y="204.7">DO NOT SCALE</text>
<text x="137.6" y="211.1">SHEET 1 OF</text>
<text x="165.4" y="211.1">1</text>
<text x="191.2" y="211.2">AISI 1340</text>
<text x="232.4" y="211.2">DH-PT-M009</text>
<text x="267.5" y="211.2">01</text>
</g>
<g font-size="2.8">
<text x="132.3" y="162.7">UNLESS OTHERWISE SPECIFIED:</text>
<text x="132.3" y="165.6">DIMENSIONS IN INCHES</text>
<text x="132.3" y="171.2">TOLERANCES:</text>
<text x="132.3" y="176.9">FRACTIONS</text>
<text x="132.3" y="179.7">ANGULAR MACHINED</text>
<text x="132.3" y="174">.XX</text>
<text x="139.3" y="174">.01</text>
<text x="147.1" y="174">.XXX</text>
<text x="150.4" y="176.9">1/64</text>
<text x="155.9" y="174">.005</text>
<text x="164.7" y="179.7">.5</text>
<text x="132.3" y="182.5">ANGULAR BEND</text>
<text x="156.8" y="182.5">1</text>
<text x="132.3" y="189.9">SURFACE FINISH</text>
<text x="153.7" y="186.2">125</text>
<text x="175.5" y="186.9">TITLE:</text>
<text x="132.3" y="192.8">BREAK ALL EDGES .030</text>
<text x="175.7" y="196.4">SIZE:</text>
<text x="194.4" y="196.4">DATE:</text>
<text x="226.5" y="196.4">DRAWN BY:</text>
<text x="175.7" y="206">MATERIAL:</text>
<text x="226.5" y="206">PART #:</text>
<text x="264.1" y="206">REV:</text>
</g>
</svg>
